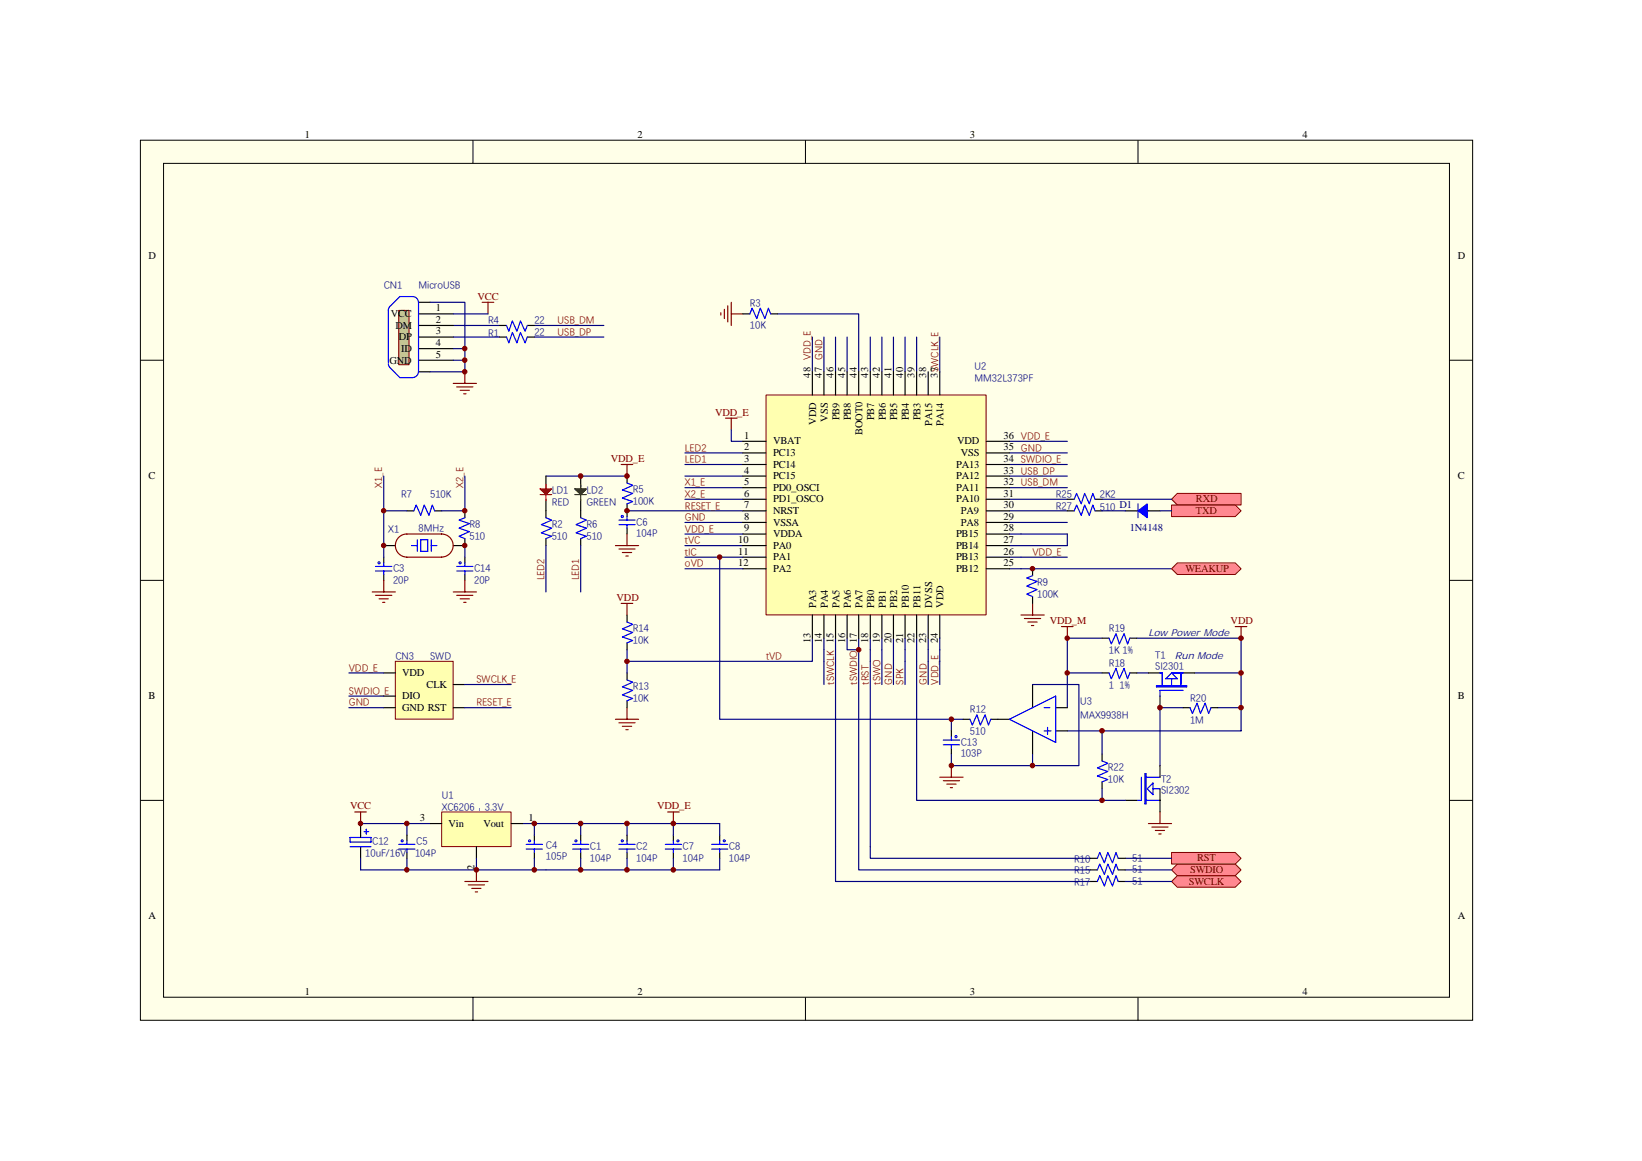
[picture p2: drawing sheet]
<svg xmlns="http://www.w3.org/2000/svg" width="297mm" height="210mm" viewBox="0 0 297 210" stroke-linecap="round" stroke-linejoin="round" font-family="sans-serif">
<path d="M25.4 25.4h241v159.1h-241z" fill="#ffffe8"/>
<g fill="none" stroke="#000" stroke-width=".18">
<path d="M25.4 25.4h241v159.1h-241zM29.6 29.5h232.6v150.9h-232.6zM85.6 25.4v4.1M145.7 25.4v4.1M205.9 25.4v4.1M25.4 65.2h4.2M262.2 65.2h4.2M25.4 105h4.2M262.2 105h4.2M25.4 144.8h4.2M262.2 144.8h4.2M85.6 180.4v4.2"/>
<path d="M145.7 180.4v4.2M205.9 180.4v4.2"/>
</g>
<path d="M71.5 119.6h10.5v10.5h-10.5z" fill="#ffffb0"/>
<path d="M71.5 119.6h10.5v10.5h-10.5z" fill="none" stroke="#800000" stroke-width=".18"/>
<path d="M69.4 121.7h2.1M69.4 125.9h2.1M69.4 128h2.1M82 123.8h2.1M82 128h2.1" fill="none" stroke="#000" stroke-width=".21"/>
<path d="M213 89.2h11.5v2.1h-11.5l-1.1-1z" fill-rule="evenodd" fill="#ff8890" stroke="#800000" stroke-width=".18"/>
<path d="M84.1 128h8.4M84.1 123.8h8.4" fill="none" stroke="#000080" stroke-width=".21"/>
<path d="M211.9 91.3h11.6l1 1.1-1 1h-11.6z" fill-rule="evenodd" fill="#ff8890" stroke="#800000" stroke-width=".18"/>
<g fill="none" stroke="#000080" stroke-width=".21">
<path d="M161.6 61v6.2M163.7 61v6.2M170 61v6.2M182.6 79.8h10.5M98.8 86.1h14.6M98.8 98.7v8.4M105 98.7v8.4M113.4 92.4h21M182.6 88.2h10.5M182.6 86.1h10.5M182.6 90.3h10.5M182.6 84h10.5"/>
<path d="M149.1 119.6v4.2M151.1 119.6v33.5M184.7 100.8h8.4M63.1 125.9h6.3M63.1 128h6.3M63.1 121.7h6.3"/>
</g>
<path d="M131.3 75.6h2M132.3 75.6v2.1M111.3 98.7h4.2M112 99.3h2.9M112.4 84h2.1M112.6 99.9h1.7M113.4 84v2.1M113.4 96.6v2.1M113.2 100.6h.4" fill="none" stroke="#800000" stroke-width=".21"/>
<path d="M98.8 92.4v1.2M98.8 97.4v1.3M105 92.4v1.2M105 97.4v1.3M113.4 92.4v1M113.4 95.5v1.1" fill="none" stroke="#000" stroke-width=".21"/>
<path d="M98.8 93.6l1 .5-1.9 .8 1.9 .6-1.9 .9 1.9 .6-1 .4M105 93.6l1.1 .5-1.9 .8 1.9 .6-1.9 .9 1.9 .6-1.1 .4M112 94.9h2.9M112 94.1h2.9M113.4 93.4v.7M113.4 94.9v.6" fill="none" stroke="#00f" stroke-width=".21"/>
<circle cx="112.6" cy="93.4" r=".2" fill="#c0c0c0" stroke="#00f" stroke-width=".18"/>
<path d="M147 61v6.2M149.1 61v6.2M182.6 81.9h10.5M147 115.4v4.2h-33.6M163.7 119.6v4.2M167.9 119.6v4.2M170 119.6v4.2" fill="none" stroke="#000080" stroke-width=".21"/>
<path d="M69.4 98.7h2.1M82 98.7h2.1M113.4 86.1v1.3M113.4 91.1v1.3M69.4 100.8v1M69.4 103.9v1.1" fill="none" stroke="#000" stroke-width=".21"/>
<path d="M74.4 98.7h1.1M75.5 97.6v2.1M76.1 97.6h1.3v2.1h-1.3zM78 97.6v2.1M78 98.7h1.1M113.4 87.4l1.1 .4-1.9 .8 1.9 .6-1.9 .9 1.9 .6-1.1 .4M67.9 103.3h3M67.9 102.4h3M69.4 101.8v.6M69.4 103.3v.6" fill="none" stroke="#00f" stroke-width=".21"/>
<path d="M73.6 96.6a2.08 2.08 0 0 0-2.1 2.1 2.08 2.08 0 0 0 2.1 2.1M73.6 96.6h6.3M79.9 96.6a2.08 2.08 0 0 1 2.1 2.1 2.08 2.08 0 0 1-2.1 2.1M73.6 100.8h6.3M120.8 146.9h2.1M121.8 146.9v2" fill="none" stroke="#800000" stroke-width=".21"/>
<circle cx="68.6" cy="101.8" r=".2" fill="#c0c0c0" stroke="#00f" stroke-width=".18"/>
<path d="M84.1 100.8v1M84.1 103.9v1.1" fill="none" stroke="#000" stroke-width=".21"/>
<path d="M82.6 103.3h3M82.6 102.4h3M84.1 101.8v.6M84.1 103.3v.6" fill="none" stroke="#00f" stroke-width=".21"/>
<circle cx="83.2" cy="101.8" r=".2" fill="#c0c0c0" stroke="#00f" stroke-width=".18"/>
<path d="M73.6 92.4h1.3M78.6 92.4h1.3M84.1 92.4v1.2M84.1 97.4v1.3M113.4 151v1.1M113.4 154.2v1" fill="none" stroke="#000" stroke-width=".21"/>
<path d="M74.9 92.4l.4-1.1 .8 1.9 .6-1.9 .9 1.9 .6-1.9 .4 1.1M84.1 93.6l-1.1 .5 1.9 .6-1.9 .8 1.9 .7-1.9 .8 1.1 .4M112 153.6h2.9M112 152.7h2.9M113.4 152.1v.6M113.4 153.6v.6" fill="none" stroke="#00f" stroke-width=".21"/>
<g fill="none" stroke="#800000" stroke-width=".21">
<path d="M130.4 56.6v.4M131 55.9v1.7M131.7 55.3v2.9M132.3 54.7v4.2M132.3 56.8h2.1M67.3 107.1h4.2M67.9 107.7h3M68.6 108.3h1.6M69.2 108.9h.4M69.4 105v2.1M82 107.1h4.2M82.6 107.7h3"/>
<path d="M83.2 108.3h1.7M83.9 108.9h.4M84.1 105v2.1"/>
</g>
<path d="M69.4 86.1v6.3M73.6 92.4h-4.2v8.4M84.1 86.1v6.3h-4.2M182.6 92.4h10.5M149.1 117.5v2.1M151.1 117.5v2.1M157.4 117.5v35.6M159.5 117.5v6.3M161.6 119.6v4.2" fill="none" stroke="#000080" stroke-width=".21"/>
<path d="M112.4 151.9h.3v.3h-.3z" fill-rule="evenodd" fill="#c0c0c0" stroke="#00f" stroke-width=".18"/>
<path d="M161.6 117.5v2.1" fill="none" stroke="#000080" stroke-width=".21"/>
<path d="M121.8 151v1.1M121.8 154.2v1" fill="none" stroke="#000" stroke-width=".21"/>
<path d="M120.4 153.6h2.9M120.4 152.7h2.9M121.8 152.1v.6M121.8 153.6v.6" fill="none" stroke="#00f" stroke-width=".21"/>
<path d="M122.5 151.9h.3v.3h-.3z" fill-rule="evenodd" fill="#c0c0c0" stroke="#00f" stroke-width=".18"/>
<path d="M163.7 117.5v2.1" fill="none" stroke="#000080" stroke-width=".21"/>
<path d="M105 151v1.1M105 154.2v1" fill="none" stroke="#000" stroke-width=".21"/>
<path d="M103.6 153.6h2.9M103.6 152.7h2.9M105 152.1v.6M105 153.6v.6" fill="none" stroke="#00f" stroke-width=".21"/>
<path d="M104 151.9h.3v.3h-.3z" fill-rule="evenodd" fill="#c0c0c0" stroke="#00f" stroke-width=".18"/>
<g fill="none" stroke="#000080" stroke-width=".21">
<path d="M84.1 98.7v2.1M184.7 98.7h8.4M184.7 96.6h8.4M113.4 117.5v4.2M165.8 117.5v2.1M167.9 117.5v2.1M170 117.5v2.1M184.7 102.9h27.2M65.2 148.9h12.6M65.2 157.3h65M94.6 148.9h35.6M105 155.2v2.1"/>
<path d="M113.4 155.2v2.1"/>
</g>
<path d="M98.8 86.1v2.1M98.8 90.3v2.1M105 86.1v2.1M105 90.3v2.1M113.4 111.2v1.3M113.4 116.3v1.2M113.4 121.7v1.3M113.4 126.7v1.3" fill="none" stroke="#000" stroke-width=".21"/>
<path d="M97.7 88.4h2.1l-1 1.1zM97.7 89.5h2.1M97.9 88.6h1.7M98.1 88.8h1.3M98.3 89h.9M98.5 89.2h.5M98.8 87.6v.8M98.8 89.5v1" fill="none" stroke="#f00" stroke-width=".21"/>
<path d="M104 88.4h2.1l-1.1 1.1zM104 89.5h2.1M104.2 88.6h1.7M104.4 88.8h1.3M104.6 89h.9M104.8 89.2h.5M105 87.6v.8M105 89.5v1" fill="none" stroke="#008000" stroke-width=".21"/>
<path d="M113.4 112.5l1.1 .4-1.9 .8 1.9 .7-1.9 .8 1.9 .6-1.1 .5M113.4 123l1.1 .4-1.9 .8 1.9 .7-1.9 .8 1.9 .6-1.1 .4" fill="none" stroke="#00f" stroke-width=".21"/>
<path d="M112.4 109.1h2.1M113.4 109.1v2.1M111.3 130.1h4.2M112 130.7h2.9M112.6 131.4h1.7M113.2 132h.4M113.4 128v2.1M84.1 159.4h4.2M86.2 157.3v2.1M84.7 160h2.9M85.3 160.7h1.7M86 161.3h.4" fill="none" stroke="#800000" stroke-width=".21"/>
<path d="M79.9 146.9h12.6v6.2h-12.6z" fill="#ffffb0"/>
<path d="M79.9 146.9h12.6v6.2h-12.6z" fill="none" stroke="#800000" stroke-width=".18"/>
<path d="M65.2 148.9v2.6M65.2 153.1v2.1M77.8 148.9h2.1M86.2 153.1v2.1M92.5 148.9h2.1M96.7 151v1.1M96.7 154.2v1" fill="none" stroke="#000" stroke-width=".21"/>
<path d="M63.3 151.5h3.8v.8h-3.8zM63.3 153.1h3.8M65.8 150.4h.9M66.3 150v.8M95.2 153.6h2.9M95.2 152.7h2.9M96.7 152.1v.6M96.7 153.6v.6" fill="none" stroke="#00f" stroke-width=".21"/>
<path d="M140.7 56.8h14.6v10.4" fill="none" stroke="#000080" stroke-width=".21"/>
<path d="M95.7 151.9h.2v.3h-.2z" fill-rule="evenodd" fill="#c0c0c0" stroke="#00f" stroke-width=".18"/>
<path d="M64.2 146.9h2.1M65.2 146.9v2M207.7 148.9h4.2M208.4 149.6h2.9M209 150.2h1.7M209.6 150.8h.5M209.8 146.9v2" fill="none" stroke="#800000" stroke-width=".21"/>
<g fill="none" stroke="#000080" stroke-width=".21">
<path d="M132.3 77.7v2.1h2.1M151.1 61v6.2M153.2 61v6.2M157.4 61v6.2M159.5 61v6.2M165.8 61v6.2M123.9 81.9h10.5M123.9 84h10.5M123.9 98.7h10.5M123.9 96.6h10.5M123.9 94.5h10.5M123.9 90.3h10.5"/>
<path d="M123.9 88.2h10.5M123.9 86.1h10.5M182.6 98.7h2.1M182.6 96.6h2.1M182.6 94.5h10.5M123.9 100.8h10.5M123.9 102.9h10.5M149.1 115.4v2.1M151.1 115.4v2.1M155.3 115.4v41.9h42M157.4 115.4v2.1M159.5 115.4v2.1"/>
<path d="M161.6 115.4v2.1M163.7 115.4v2.1M165.8 115.4v2.1M167.9 115.4v2.1M182.6 100.8h2.1M182.6 102.9h2.1M199.4 115.4h-6.3v12.6M205.7 115.4h18.8v16.8h-31.4M186.8 136.4v2.1M199.4 132.2v4.2M205.7 121.7h2M214 128h-4.2v10.5"/>
<path d="M220.3 128h4.2M65.2 155.2v2.1M86.2 155.2v2.1M96.7 148.9v2.1M96.7 155.2v2.1M105 148.9v2.1M113.4 148.9v2.1M121.8 148.9v2.1M121.8 155.2v2.1M151.1 153.1v6.3h46.2M157.4 153.1v2.1h39.9M199.4 142.7v2.1"/>
</g>
<path d="M200.6 115.4l.4 1.1 .9-1.9 .6 1.9 .8-1.9 .7 1.9 .4-1.1M199.4 137.6l1 .4-1.9 .9 1.9 .6-1.9 .9 1.9 .6-1 .4M207.1 139.9h.2v5.5h-.2zM206.5 140.6v4.2h-.8M207.3 144.8h2.5M207.3 140.6h2.5M208.6 141.6v2.1l-1.1-1zM208.6 142.7h1.2" fill="none" stroke="#00f" stroke-width=".21"/>
<path d="M199.4 115.4h1.2M204.4 115.4h1.3M199.4 136.4v1.2M209.8 138.5v2.1M199.4 141.4v1.3M203.6 144.8h2.1M209.8 142.7v4.2" fill="none" stroke="#000" stroke-width=".21"/>
<path d="M213 101.8h10.5l1 1.1-1 1h-10.5l-1.1-1z" fill-rule="evenodd" fill="#ff8890" stroke="#800000" stroke-width=".18"/>
<path d="M199.4 90.3h12.5M130.2 100.8v29.3h44M153.2 115.4v2.1h2.1M165.8 119.6v25.2h37.8M170 115.4v2.1M172.1 130.1v2.1M186.8 123.8h8.4v14.7h-23.1v-2.1M193.1 121.7h6.3M216.1 121.7h8.4" fill="none" stroke="#000080" stroke-width=".21"/>
<g fill="none" stroke="#000" stroke-width=".21">
<path d="M172.1 132.2v1M172.1 135.3v1.1M174.2 130.1h1.3M179.2 130.1h3.4M186.8 123.8v4.2M186.8 132.2v4.2M191 128h2.1M191 132.2h2.1M199.4 121.7h1.2M204.4 121.7h1.3M207.7 121.7h2.1M209.8 125.9v2.1"/>
<path d="M214 128h1.3M214 121.7h2.1M219.1 128h1.2"/>
</g>
<g fill="none" stroke="#00f" stroke-width=".21">
<path d="M170.6 134.7h3M170.6 133.9h3M172.1 133.2v.7M172.1 134.7v.6M175.5 130.1l.4 1 .8-1.8 .7 1.8 .8-1.8 .6 1.8 .4-1M182.6 130.1l8.4-4.2v8.4zM188.9 128h1M188.9 132.2h1.2M189.5 131.6v1.2M200.6 121.7l.4 1.1 .9-1.9 .6 1.9 .8-1.9 .7 1.9 .4-1.1M209.2 124h5.5v.2h-5.5zM209.8 121.7h.5v2.3"/>
<path d="M210.9 122.8l1-1.1 1.1 1.1zM211.9 121.7h2.1M211.9 122.8v1.2M213.6 121.7v2.3M214 124.9h-4.2v1M215.3 128l.4 1.1 .9-1.9 .6 1.9 .8-1.9 .6 1.9 .5-1.1"/>
</g>
<g fill="none" stroke="#800000" stroke-width=".21">
<path d="M184.7 111.2h4.2M185.3 111.9h3M185.9 112.5h1.7M186.6 113.1h.4M186.8 109.1v2.1M192 113.3h2.1M193.1 113.3v2.1M223.5 113.3h2M224.5 113.3v2.1M172.1 138.5v2.1M170 140.6h4.2M170.6 141.2h3"/>
<path d="M171.3 141.8h1.6M171.9 142.5h.4"/>
</g>
<circle cx="172.9" cy="133.2" r=".2" fill="#c0c0c0" stroke="#00f" stroke-width=".18"/>
<path d="M90.4 58.9h1.2M95.4 58.9h1.3M134.4 56.8h1.3M139.4 56.8h1.3M90.4 61h1.2M95.4 61h1.3M193.1 90.3h1.2M193.1 92.4h1.2M198.1 90.3h1.3M198.1 92.4h1.3M186.8 102.9v1.2M186.8 107.9v1.2" fill="none" stroke="#000" stroke-width=".21"/>
<path d="M91.6 58.9l.5 1 .6-1.9 .8 1.9 .6-1.9 .9 1.9 .4-1M135.7 56.8l.4-1.1 .8 1.9 .6-1.9 .9 1.9 .6-1.9 .4 1.1M91.6 61l.5 1 .6-1.9 .8 1.9 .6-1.9 .9 1.9 .4-1M194.3 90.3l.5-1.1 .8 1.9 .6-1.9 .9 1.9 .6-1.9 .4 1.1M194.3 92.4l.5-1.1 .8 1.9 .6-1.9 .9 1.9 .6-1.9 .4 1.1M186.8 104.1l-1.1 .4 1.9 .7-1.9 .8 1.9 .6-1.9 .9 1.1 .4" fill="none" stroke="#00f" stroke-width=".21"/>
<path d="M82 58.9h8.4M96.7 58.9h12.5M82 61h8.4M96.7 61h12.5" fill="none" stroke="#000080" stroke-width=".21"/>
<path d="M72.2 56.2h1.8v9.8h-1.8z" fill="#c8cc91"/>
<path d="M72.1 56.1h1.9v9.9h-1.9z" fill="none" stroke="#800000" stroke-width=".18"/>
<path d="M75.7 56.8h6.3M75.7 58.9h6.3M75.7 54.7h2.1M75.7 61h6.3M75.7 63.1h6.3M75.7 67.2h2.1M75.7 65.2h6.3" fill="none" stroke="#000" stroke-width=".21"/>
<path d="M70.7 55.3l-.3 .4-.2 .4v9.5M70.7 55.3l1.6-1.7h2.4a1.03 1.03 0 0 1 1 1.1v12.5a1.08 1.08 0 0 1-1 1.1h-2.4l-1.6-1.7M70.2 65.8l.1 .3 .4 .5" fill="none" stroke="#00f" stroke-width=".21"/>
<path d="M87.2 54.7h2.1M88.3 54.7v2.1M82 69.3h4.2M82.6 70h3M83.2 70.6h1.7M83.9 71.2h.4M84.1 67.2v2.1" fill="none" stroke="#800000" stroke-width=".21"/>
<path d="M77.8 54.7h6.3v12.5h-6.3M82 56.8h6.3M82 65.2h2.1M82 63.1h2.1" fill="none" stroke="#000080" stroke-width=".21"/>
<g fill="#800000" stroke="#800000" stroke-width=".18">
<circle cx="105" cy="86.1" r=".42"/>
<circle cx="113.4" cy="92.4" r=".41"/>
<circle cx="69.4" cy="92.4" r=".4"/>
<circle cx="84.1" cy="92.4" r=".4"/>
<circle cx="69.4" cy="98.7" r=".4"/>
<circle cx="84.1" cy="98.7" r=".4"/>
<circle cx="113.4" cy="119.6" r=".41"/>
<circle cx="193.1" cy="121.7" r=".4"/>
<circle cx="209.8" cy="128" r=".42"/>
<circle cx="224.5" cy="121.7" r=".41"/>
<circle cx="224.5" cy="128" r=".42"/>
<circle cx="186.8" cy="138.5" r=".41"/>
<circle cx="199.4" cy="132.2" r=".42"/>
<circle cx="199.4" cy="144.7" r=".42"/>
<circle cx="172.1" cy="130.1" r=".41"/>
<circle cx="130.2" cy="100.8" r=".41"/>
<circle cx="155.3" cy="117.5" r=".4"/>
<circle cx="186.8" cy="102.8" r=".4"/>
<circle cx="84.1" cy="65.1" r=".41"/>
<circle cx="84.1" cy="63" r=".41"/>
<circle cx="113.4" cy="86.1" r=".42"/>
<circle cx="193.1" cy="115.4" r=".4"/>
<circle cx="224.5" cy="115.4" r=".41"/>
<circle cx="172.1" cy="138.5" r=".41"/>
<circle cx="84.1" cy="67.2" r=".41"/>
</g>
<path d="M138.6 71.5h39.8v39.7h-39.8z" fill="#ffffb0"/>
<path d="M138.6 71.4h39.8v39.8h-39.8z" fill="none" stroke="#800000" stroke-width=".18"/>
<g fill="none" stroke="#000" stroke-width=".21">
<path d="M134.4 79.8h4.2M147 67.2v4.2M149.1 67.2v4.2M151.1 67.2v4.2M153.2 67.2v4.2M155.3 67.2v4.2M157.4 67.2v4.2M159.5 67.2v4.2M161.6 67.2v4.2M163.7 67.2v4.2M165.8 67.2v4.2M167.9 67.2v4.2"/>
<path d="M170 67.2v4.2M178.4 79.8h4.2M134.4 81.9h4.2M134.4 84h4.2M134.4 86.1h4.2M134.4 88.2h4.2M134.4 90.3h4.2M134.4 92.4h4.2M134.4 94.5h4.2M134.4 96.6h4.2M134.4 98.7h4.2M178.4 81.9h4.2"/>
<path d="M178.4 84h4.2M178.4 86.1h4.2M178.4 88.2h4.2M178.4 90.3h4.2M178.4 92.4h4.2M178.4 94.5h4.2M178.4 96.6h4.2M178.4 98.7h4.2M134.4 100.8h4.2M134.4 102.9h4.2M147 111.2v4.2M149.1 111.2v4.2"/>
<path d="M151.1 111.2v4.2M153.2 111.2v4.2M155.3 111.2v4.2M157.4 111.2v4.2M159.5 111.2v4.2M161.6 111.2v4.2M163.7 111.2v4.2M165.8 111.2v4.2M167.9 111.2v4.2M170 111.2v4.2M178.4 100.8h4.2M178.4 102.9h4.2"/>
</g>
<g fill="#ff8890" stroke="#800000" stroke-width=".18">
<path d="M213 158.4h10.5l1 1-1 1.1h-10.5l-1.1-1.1z" fill-rule="evenodd"/>
<path d="M213 156.3h10.5l1 1-1 1.1h-10.5l-1.1-1.1z" fill-rule="evenodd"/>
<path d="M211.9 154.2h11.6l1 1-1 1.1h-11.6z" fill-rule="evenodd"/>
</g>
<path d="M199.4 92.4h4.2M209.8 92.4h2.1M203.6 157.3h8.3M203.6 155.2h8.3M203.6 159.4h8.3" fill="none" stroke="#000080" stroke-width=".21"/>
<path d="M203.6 92.4h2.1M207.7 92.4h2.1M130.2 151v1.1M130.2 154.2v1M197.3 155.2h1.2M197.3 157.3h1.2M197.3 159.4h1.2M202.3 155.2h1.3M202.3 157.3h1.3M202.3 159.4h1.3" fill="none" stroke="#000" stroke-width=".21"/>
<path d="M205.9 91.1v2.5M128.7 153.6h3M128.7 152.7h3M130.2 152.1v.6M130.2 153.6v.6M198.5 155.2l.4-1 .9 1.9 .6-1.9 .8 1.9 .7-1.9 .4 1M198.5 157.3l.4-1 .9 1.9 .6-1.9 .8 1.9 .7-1.9 .4 1M198.5 159.4l.4-1 .9 1.9 .6-1.9 .8 1.9 .7-1.9 .4 1" fill="none" stroke="#00f" stroke-width=".21"/>
<path d="M205.9 92.4l1.6-1.3v2.5z" fill="#00f" stroke="#00f" stroke-width=".18"/>
<path d="M205.7 92.4h.2M207.5 92.4h.2" fill="none" stroke="#11037e" stroke-width=".21"/>
<path d="M130.9 151.9h.3v.3h-.3z" fill-rule="evenodd" fill="#c0c0c0" stroke="#00f" stroke-width=".18"/>
<path d="M73.6 148.9v2.1M73.6 155.2v2.1M130.2 148.9v2.1M130.2 155.2v2.1" fill="none" stroke="#000080" stroke-width=".21"/>
<g fill="#800000" stroke="#800000" stroke-width=".18">
<circle cx="121.8" cy="148.9" r=".42"/>
<circle cx="96.7" cy="148.9" r=".42"/>
<circle cx="105" cy="148.9" r=".42"/>
<circle cx="113.4" cy="148.9" r=".42"/>
<circle cx="121.8" cy="157.3" r=".42"/>
<circle cx="105" cy="157.3" r=".42"/>
<circle cx="113.4" cy="157.3" r=".42"/>
</g>
<path d="M73.6 151v1.1M73.6 154.2v1" fill="none" stroke="#000" stroke-width=".21"/>
<path d="M72.1 153.6h3M72.1 152.7h3M73.6 152.1v.6M73.6 153.6v.6" fill="none" stroke="#00f" stroke-width=".21"/>
<path d="M72.6 151.9h.3v.3h-.3z" fill-rule="evenodd" fill="#c0c0c0" stroke="#00f" stroke-width=".18"/>
<g fill="#800000" stroke="#800000" stroke-width=".18">
<circle cx="73.6" cy="148.9" r=".41"/>
<circle cx="65.2" cy="148.9" r=".41"/>
<circle cx="86.2" cy="157.3" r=".42"/>
<circle cx="96.7" cy="157.3" r=".42"/>
<circle cx="73.6" cy="157.3" r=".41"/>
</g>
<path d="M193.1 96.6v2.1" fill="none" stroke="#000080" stroke-width=".21"/>
<g font-size="1.9">
<text x="55.2" y="24.9">1</text>
<text x="115.3" y="24.9">2</text>
<text x="175.5" y="24.9">3</text>
<text x="235.6" y="24.9">4</text>
<text x="26.9" y="46.9">D</text>
<text x="263.7" y="46.9">D</text>
<text x="70.7" y="57.4">VCC</text>
<text x="71.5" y="59.5">DM</text>
<text x="78.8" y="58.4">2</text>
<text x="78.8" y="56.3">1</text>
<text x="70.5" y="65.7">GND</text>
<text x="72.1" y="61.6">DP</text>
<text x="72.6" y="63.6">ID</text>
<text x="78.8" y="62.6">4</text>
<text x="78.8" y="60.5">3</text>
<text x="78.8" y="64.7">5</text>
<text x="146.6" y="68.3" transform="rotate(-90 146.6 68.3)">48 VDD_E</text>
<text x="148.7" y="68.3" transform="rotate(-90 148.7 68.3)">47 GND</text>
<text x="150.8" y="68.3" transform="rotate(-90 150.8 68.3)">46</text>
<text x="152.9" y="68.3" transform="rotate(-90 152.9 68.3)">45</text>
<text x="155" y="68.3" transform="rotate(-90 155 68.3)">44</text>
<text x="157.1" y="68.3" transform="rotate(-90 157.1 68.3)">43</text>
<text x="159.2" y="68.3" transform="rotate(-90 159.2 68.3)">42</text>
<text x="161.3" y="68.3" transform="rotate(-90 161.3 68.3)">41</text>
<text x="163.4" y="68.3" transform="rotate(-90 163.4 68.3)">40</text>
<text x="165.5" y="68.3" transform="rotate(-90 165.5 68.3)">39</text>
<text x="167.6" y="68.3" transform="rotate(-90 167.6 68.3)">38</text>
<text x="169.6" y="68.3" transform="rotate(-90 169.6 68.3)">37WCLK_E</text>
<text x="147.7" y="76.9" transform="rotate(-90 147.7 76.9)">VDD</text>
<text x="149.8" y="76.3" transform="rotate(-90 149.8 76.3)">VSS</text>
<text x="151.8" y="76.1" transform="rotate(-90 151.8 76.1)">PB9</text>
<text x="153.9" y="76.1" transform="rotate(-90 153.9 76.1)">PB8</text>
<text x="158.1" y="76.1" transform="rotate(-90 158.1 76.1)">PB7</text>
<text x="160.2" y="76.1" transform="rotate(-90 160.2 76.1)">PB6</text>
<text x="162.3" y="76.1" transform="rotate(-90 162.3 76.1)">PB5</text>
<text x="164.4" y="76.1" transform="rotate(-90 164.4 76.1)">PB4</text>
<text x="166.5" y="76.1" transform="rotate(-90 166.5 76.1)">PB3</text>
<text x="168.6" y="77.1" transform="rotate(-90 168.6 77.1)">PA15</text>
<text x="170.7" y="77.1" transform="rotate(-90 170.7 77.1)">PA14</text>
<text x="134.6" y="79.4">1</text>
<text x="134.6" y="81.4">2</text>
<text x="134.6" y="83.5">3</text>
<text x="139.8" y="80.4">VBAT</text>
<text x="139.8" y="82.5">PC13</text>
<text x="156" y="78.8" transform="rotate(-90 156 78.8)">BOOT0</text>
<text x="173.2" y="80.4">VDD</text>
<text x="173.8" y="82.5">VSS</text>
<text x="181.5" y="81.4">35</text>
<text x="181.5" y="79.4">36</text>
<text x="181.5" y="83.5">34</text>
<text x="26.9" y="86.7">C</text>
<text x="134.6" y="85.6">4</text>
<text x="134.6" y="87.7">5</text>
<text x="134.6" y="89.8">6</text>
<text x="139.8" y="84.6">PC14</text>
<text x="139.8" y="86.7">PC15</text>
<text x="139.8" y="88.8">PD0_OSCI</text>
<text x="172.9" y="88.8">PA11</text>
<text x="172.9" y="86.7">PA12</text>
<text x="172.9" y="84.6">PA13</text>
<text x="181.5" y="89.8">31</text>
<text x="181.5" y="87.7">32</text>
<text x="181.5" y="85.6">33</text>
<text x="263.7" y="86.7">C</text>
<text x="134.6" y="91.9">7</text>
<text x="134.6" y="94">8</text>
<text x="139.8" y="90.9">PD1_OSCO</text>
<text x="139.8" y="93">NRST</text>
<text x="139.8" y="95.1">VSSA</text>
<text x="172.9" y="90.9">PA10</text>
<text x="173.8" y="95.1">PA8</text>
<text x="173.8" y="93">PA9</text>
<text x="181.5" y="94">29</text>
<text x="181.5" y="91.9">30</text>
<text x="133.6" y="98.2">10</text>
<text x="133.6" y="100.3">11</text>
<text x="134.6" y="96.1">9</text>
<text x="139.8" y="97.2">VDDA</text>
<text x="139.8" y="99.3">PA0</text>
<text x="139.8" y="101.3">PA1</text>
<text x="172.9" y="101.3">PB13</text>
<text x="172.9" y="99.3">PB14</text>
<text x="172.9" y="97.2">PB15</text>
<text x="181.5" y="100.3">26</text>
<text x="181.5" y="98.2">27</text>
<text x="181.5" y="96.1">28</text>
<text x="133.6" y="102.4">12</text>
<text x="139.8" y="103.4">PA2</text>
<text x="172.9" y="103.4">PB12</text>
<text x="181.5" y="102.4">25</text>
<text x="147.7" y="110" transform="rotate(-90 147.7 110)">PA3</text>
<text x="149.8" y="110" transform="rotate(-90 149.8 110)">PA4</text>
<text x="151.8" y="110" transform="rotate(-90 151.8 110)">PA5</text>
<text x="153.9" y="110" transform="rotate(-90 153.9 110)">PA6</text>
<text x="156" y="110" transform="rotate(-90 156 110)">PA7</text>
<text x="158.1" y="110" transform="rotate(-90 158.1 110)">PB0</text>
<text x="160.2" y="110" transform="rotate(-90 160.2 110)">PB1</text>
<text x="162.3" y="110" transform="rotate(-90 162.3 110)">PB2</text>
<text x="164.4" y="110" transform="rotate(-90 164.4 110)">PB10</text>
<text x="166.5" y="110" transform="rotate(-90 166.5 110)">PB11</text>
<text x="168.6" y="110" transform="rotate(-90 168.6 110)">DVSS</text>
<text x="170.7" y="110" transform="rotate(-90 170.7 110)">VDD</text>
<text x="146.6" y="116.3" transform="rotate(-90 146.6 116.3)">13</text>
<text x="148.7" y="116.3" transform="rotate(-90 148.7 116.3)">14</text>
<text x="152.9" y="116.3" transform="rotate(-90 152.9 116.3)">16</text>
<text x="155" y="116.3" transform="rotate(-90 155 116.3)">17</text>
<text x="157.1" y="116.3" transform="rotate(-90 157.1 116.3)">18</text>
<text x="159.2" y="116.3" transform="rotate(-90 159.2 116.3)">19</text>
<text x="161.3" y="116.3" transform="rotate(-90 161.3 116.3)">20</text>
<text x="163.4" y="116.3" transform="rotate(-90 163.4 116.3)">21</text>
<text x="165.5" y="116.3" transform="rotate(-90 165.5 116.3)">22</text>
<text x="167.6" y="116.3" transform="rotate(-90 167.6 116.3)">23</text>
<text x="169.6" y="116.3" transform="rotate(-90 169.6 116.3)">24</text>
<text x="72.8" y="122.3">VDD</text>
<text x="77.2" y="124.4">CLK</text>
<text x="26.9" y="126.5">B</text>
<text x="72.8" y="126.5">DIO</text>
<text x="72.8" y="128.6">GND RST</text>
<text x="263.7" y="126.5">B</text>
<text x="75.9" y="148.5">3</text>
<text x="81.1" y="149.5">Vin</text>
<text x="87.4" y="149.5">Vout</text>
<text x="95.6" y="148.5">1</text>
<text x="85.8" y="157.3" transform="rotate(-90 85.8 157.3)">2</text>
<text x="26.9" y="166.3">A</text>
<text x="263.7" y="166.3">A</text>
<text x="55.2" y="179.9">1</text>
<text x="115.3" y="179.9">2</text>
<text x="175.5" y="179.9">3</text>
<text x="235.6" y="179.9">4</text>
</g>
<g font-size="1.9" fill="#800000">
<text x="86.4" y="54.2">VCC</text>
<text x="129.4" y="75.2">VDD_E</text>
<text x="110.5" y="83.5">VDD_E</text>
<text x="216.3" y="90.9">RXD</text>
<text x="216.3" y="93">TXD</text>
<text x="214.5" y="103.4">WEAKUP</text>
<text x="111.5" y="108.7">VDD</text>
<text x="189.9" y="112.9">VDD_M</text>
<text x="222.6" y="112.9">VDD</text>
<text x="63.3" y="146.4">VCC</text>
<text x="118.9" y="146.4">VDD_E</text>
<text x="216.6" y="155.8">RST</text>
<text x="215.1" y="160">SWCLK</text>
<text x="215.3" y="157.9">SWDIO</text>
</g>
<text font-size="1.9" fill="#000080" x="204.4" y="96.1">1N4148</text>
<g font-size="1.8" fill="#000080">
<text x="69.4" y="52.2">CN1</text>
<text x="75.7" y="52.2">MicroUSB</text>
<text x="88.3" y="58.4">R4</text>
<text x="96.7" y="58.4">22</text>
<text x="135.7" y="55.3">R3</text>
<text x="135.7" y="59.3">10K</text>
<text x="88.3" y="60.7">R1</text>
<text x="96.7" y="60.5">22</text>
<text x="176.3" y="68.9">MM32L373PF</text>
<text x="176.3" y="66.8">U2</text>
<text x="72.6" y="89.9">R7</text>
<text x="77.8" y="89.9">510K</text>
<text x="99.8" y="89.2">LD1</text>
<text x="106.1" y="89.2">LD2</text>
<text x="114.5" y="89">R5</text>
<text x="191" y="89.9">R25</text>
<text x="198.9" y="89.9">2K2</text>
<text x="75.7" y="95.9">8MHz</text>
<text x="84.9" y="95.3">R8</text>
<text x="99.8" y="95.3">R2</text>
<text x="99.8" y="91.3">RED</text>
<text x="106.1" y="95.3">R6</text>
<text x="106.1" y="91.3">GREEN</text>
<text x="114.5" y="91.1">100K</text>
<text x="115.1" y="94.9">C6</text>
<text x="191" y="92">R27</text>
<text x="198.9" y="92.2">510 D1</text>
<text x="70.2" y="96.2">X1</text>
<text x="84.9" y="97.4">510</text>
<text x="99.8" y="97.4">510</text>
<text x="106.1" y="97.4">510</text>
<text x="115.1" y="97">104P</text>
<text x="71.1" y="103.3">C3</text>
<text x="71.1" y="105.4">20P</text>
<text x="85.8" y="103.3">C14</text>
<text x="85.8" y="105.4">20P</text>
<text x="187.6" y="105.8">R9</text>
<text x="187.6" y="107.9">100K</text>
<text x="71.5" y="119.2">CN3</text>
<text x="77.8" y="119.2">SWD</text>
<text x="114.5" y="114.2">R14</text>
<text x="114.5" y="116.3">10K</text>
<text x="200.6" y="114.2">R19</text>
<text x="200.6" y="118.2">1K 1%</text>
<text x="209" y="119">T1</text>
<text x="114.5" y="124.7">R13</text>
<text x="200.6" y="120.5">R18</text>
<text x="200.6" y="124.4">1</text>
<text x="202.5" y="124.4">1%</text>
<text x="209" y="121.1">SI2301</text>
<text x="114.5" y="126.7">10K</text>
<text x="175.5" y="128.8">R12</text>
<text x="195.4" y="129.9">MAX9938H</text>
<text x="195.4" y="127.4">U3</text>
<text x="215.3" y="126.7">R20</text>
<text x="215.3" y="130.7">1M</text>
<text x="173.8" y="134.7">C13</text>
<text x="173.8" y="136.8">103P</text>
<text x="175.5" y="132.8">510</text>
<text x="200.4" y="139.3">R22</text>
<text x="200.4" y="141.4">10K</text>
<text x="210.1" y="143.5">SI2302</text>
<text x="210.1" y="141.4">T2</text>
<text x="79.9" y="146.4">XC6206</text>
<text x="79.9" y="144.3">U1</text>
<text x="87.2" y="146.9" transform="rotate(-90 87.2 146.9)">-</text>
<text x="87.7" y="146.4">3.3V</text>
<text x="66.1" y="154.8">10uF/16V</text>
<text x="67.3" y="152.7">C12</text>
<text x="75.1" y="154.8">104P</text>
<text x="75.3" y="152.7">C5</text>
<text x="98.8" y="153.4">C4</text>
<text x="98.8" y="155.4">105P</text>
<text x="106.7" y="153.5">C1</text>
<text x="106.7" y="155.6">104P</text>
<text x="115.1" y="153.5">C2</text>
<text x="115.1" y="155.6">104P</text>
<text x="123.5" y="153.5">C7</text>
<text x="123.5" y="155.6">104P</text>
<text x="131.9" y="153.5">C8</text>
<text x="131.9" y="155.6">104P</text>
<text x="194.3" y="155.9">R10</text>
<text x="204.8" y="155.6">51</text>
<text x="194.3" y="157.9">R15</text>
<text x="194.3" y="160">R17</text>
<text x="204.8" y="157.7">51</text>
<text x="204.8" y="159.8">51</text>
</g>
<g font-size="1.8" fill="#800000">
<text x="100.9" y="58.4">USB_DM</text>
<text x="100.9" y="60.5">USB_DP</text>
<text x="169.6" y="67.2" transform="rotate(-90 169.6 67.2)">S</text>
<text x="123.9" y="83.6">LED1</text>
<text x="123.9" y="81.5">LED2</text>
<text x="184.7" y="83.6">SWDIO_E</text>
<text x="184.7" y="79.4">VDD_E</text>
<text x="184.7" y="81.5">GND</text>
<text x="69" y="88.2" transform="rotate(-90 69 88.2)">X1_E</text>
<text x="83.7" y="88.2" transform="rotate(-90 83.7 88.2)">X2_E</text>
<text x="123.9" y="89.9">X2_E</text>
<text x="123.9" y="87.8">X1_E</text>
<text x="184.7" y="87.8">USB_DM</text>
<text x="184.7" y="85.7">USB_DP</text>
<text x="123.9" y="94.1">GND</text>
<text x="123.9" y="92">RESET_E</text>
<text x="123.9" y="96.2">VDD_E</text>
<text x="123.9" y="100.4">tIC</text>
<text x="123.9" y="98.3">tVC</text>
<text x="186.8" y="100.4">VDD_E</text>
<text x="98.4" y="105" transform="rotate(-90 98.4 105)">LED2</text>
<text x="104.7" y="105" transform="rotate(-90 104.7 105)">LED1</text>
<text x="123.9" y="102.4">oVD</text>
<text x="138.6" y="119.2">tVD</text>
<text x="63.1" y="125.5">SWDIO_E</text>
<text x="63.1" y="121.3">VDD_E</text>
<text x="86.2" y="123.4">SWCLK_E</text>
<text x="150.8" y="123.8" transform="rotate(-90 150.8 123.8)">tSWCLK 15</text>
<text x="155" y="123.8" transform="rotate(-90 155 123.8)">tSWDIO</text>
<text x="157.1" y="123.8" transform="rotate(-90 157.1 123.8)">tRST</text>
<text x="159.1" y="123.8" transform="rotate(-90 159.1 123.8)">tSWO</text>
<text x="161.2" y="123.8" transform="rotate(-90 161.2 123.8)">GND</text>
<text x="163.3" y="123.8" transform="rotate(-90 163.3 123.8)">SPK</text>
<text x="167.5" y="123.8" transform="rotate(-90 167.5 123.8)">GND</text>
<text x="169.6" y="123.8" transform="rotate(-90 169.6 123.8)">VDD_E</text>
<text x="63.1" y="127.6">GND</text>
<text x="86.2" y="127.6">RESET_E</text>
</g>
<g font-size="1.7" fill="#000080">
<text x="207.7" y="115.1">Low Power Mode</text>
<text x="212.6" y="119.3">Run Mode</text>
</g>
</svg>
